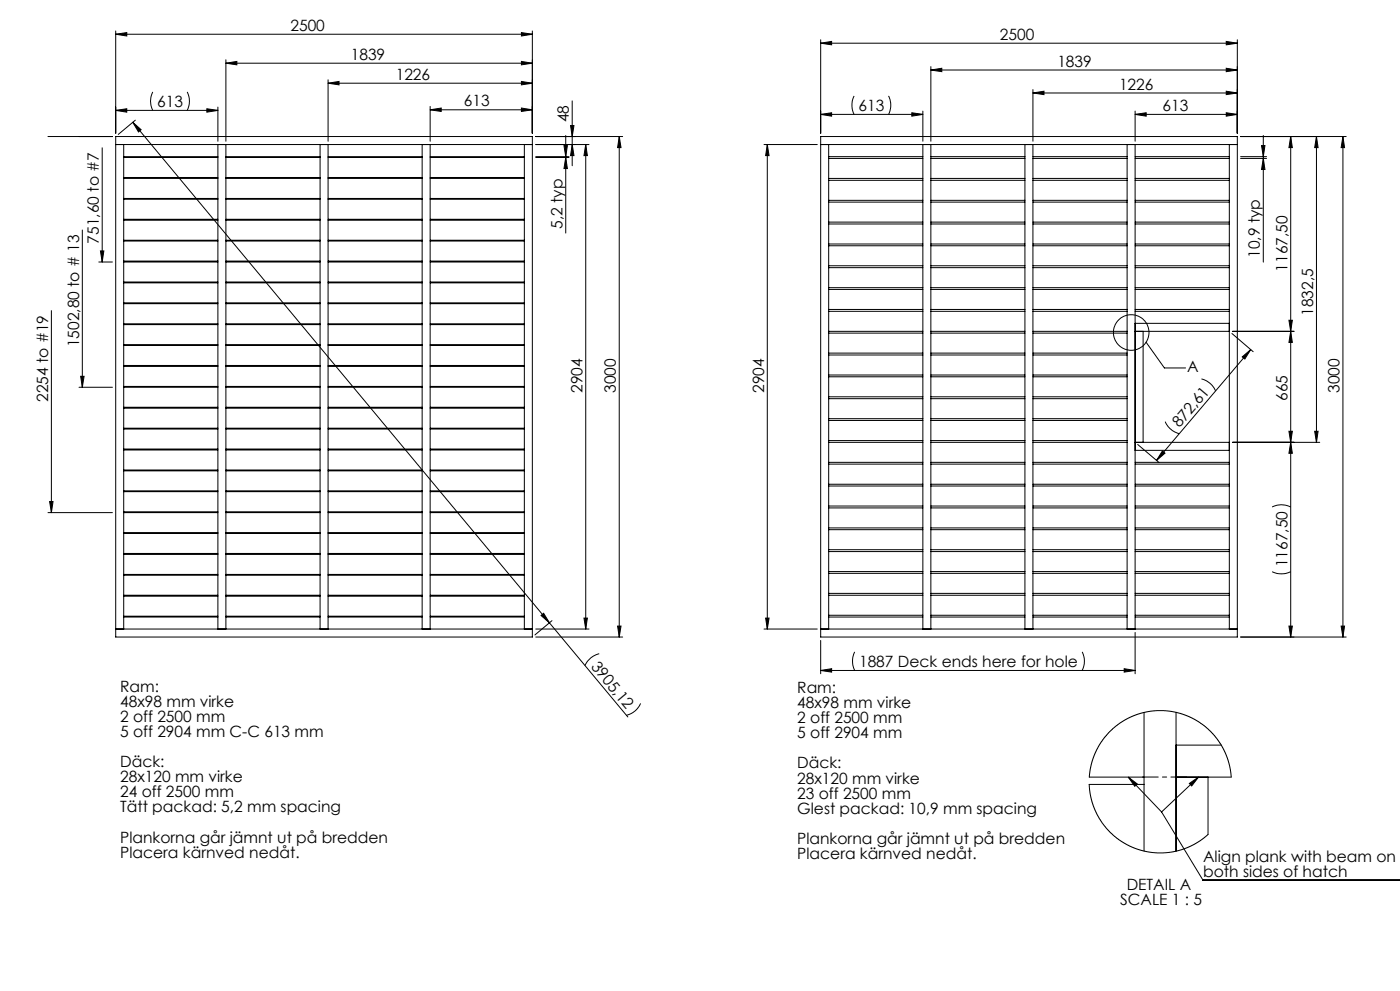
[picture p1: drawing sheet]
<svg xmlns="http://www.w3.org/2000/svg" width="420mm" height="297mm" viewBox="0 0 420 297" stroke-linecap="round" stroke-linejoin="round" font-family="sans-serif">
<g fill="none" stroke="#000" stroke-width=".3">
<path d="M34.7 10.3l3.3-.5v1zM34.7 9.3v30.6M34.7 10.3h125M67.8 18.9l3.2-.5v1zM67.8 17.9v24.4M67.8 18.9h91.9M156.4 9.8l3.3 .5-3.3 .5zM156.4 18.4l3.3 .5-3.3 .5zM159.7 9.3v30.6M246.2 12.9l3.3-.5v1zM246.2 11.9v28M246.2 12.9h125"/>
<path d="M279.3 20v22.3M367.9 12.4l3.3 .5-3.3 .5zM371.2 11.9v28M34.7 33.1l3.3-.5v1zM34.7 33.1h30.7M39.8 36.7l2.5 2.2-.7 .6zM39.8 36.7l148.5 178.2M40.6 36l-5.1 4.3M45.8 27.5a6.1 6.1 0 0 0 0 5.6M56.2 27.5a6.1 6.1 0 0 1 0 5.6M62.1 32.6l3.3 .5-3.3 .5zM65.4 32.1v10.2"/>
<path d="M98.4 24.9l3.3-.5v1zM98.4 23.9v18.4M98.4 24.9h61.3M129 32.9l3.4-.5v1zM129 31.9v10.4M129 32.9h30.7M156.4 32.4l3.3 .5-3.3 .5zM156.4 24.4l3.3 .5-3.3 .5zM171.2 37.6h1l-.5 3.3zM171.7 30.2v19.5M246.2 34.3l3.3-.5v1zM246.2 34.3h30.7"/>
<path d="M256.2 28.7a6.4 6.4 0 0 0 0 5.6M266.6 28.7a6.1 6.1 0 0 1 0 5.6M273.5 33.8l3.4 .5-3.4 .5zM276.9 33.3v9M279.3 21l3.2-.5v1zM279.3 21h91.9M309.9 27.9l3.3-.6v1.1zM309.9 26.8v15.5M309.9 27.9h61.3M340.5 34.3l3.4-.5v1zM340.5 33.3v9M340.5 34.3h30.7"/>
<path d="M367.9 33.8l3.3 .5-3.3 .5zM367.9 27.3l3.3 .6-3.3 .5zM367.9 20.5l3.3 .5-3.3 .5zM14.4 40.9h19.3M30.7 44.3v34.2M34.7 40.9h125v150h-125zM34.7 43.3h125M37.1 47h28.3M37.1 47.2h28.3M37.1 53.2h28.3M37.1 59.5h28.3M37.1 53.5h28.3"/>
<path d="M37.1 59.7h28.3M37.1 43.3v145.2M65.4 43.3v145.2M67.8 43.3v145.2M67.8 47h28.2M67.8 47.2h28.2M67.8 53.2h28.2M67.8 59.5h28.2M67.8 53.5h28.2M67.8 59.7h28.2M96 43.3v145.2M98.4 43.3v145.2"/>
<path d="M98.4 47h28.2M98.4 47.2h28.2M98.4 53.2h28.2M98.4 59.5h28.2M98.4 53.5h28.2M98.4 59.7h28.2M126.6 43.3v145.2M129 43.3v145.2M129 47h28.3M129 47.2h28.3M129 53.2h28.3M129 59.5h28.3"/>
<path d="M129 53.5h28.3M129 59.7h28.3M157.3 43.3v145.2M160.7 43.3h16M160.7 40.9h26.1M160.7 47h10M160.7 47.2h10M169.2 43.6h1l-.5 3.4zM169.7 47.2l.5 3.3h-1zM169.7 40.6v29.2M171.7 43.3l.5 3.3h-1zM175.7 43.3v145.2"/>
<path d="M175.7 43.3l.5 3.3h-1zM185.8 40.9l.5 3.3h-1zM185.8 40.9v150M229.2 43.3h16M230.2 43.3v145.2M230.2 43.3l.5 3.3h-1zM246.2 40.9h125v150h-125zM246.2 43.3h125M248.6 47h28.3M248.6 47.5h28.3M248.6 53.5h28.3M248.6 54h28.3"/>
<path d="M248.6 43.3v145.2M276.9 43.3v145.2M279.3 43.3v145.2M279.3 47h28.2M279.3 47.5h28.2M279.3 53.5h28.2M279.3 54h28.2M307.5 43.3v145.2M309.9 43.3v145.2M309.9 47h28.2M309.9 47.5h28.2M309.9 53.5h28.2"/>
<path d="M309.9 54h28.2M338.1 43.3v145.2M340.5 43.3v145.2M340.5 47h28.3M340.5 47.5h28.3M340.5 53.5h28.3M340.5 54h28.3M368.8 43.3v145.2M372.2 40.9h31.7M372.2 47h7.8M372.2 47.5h7.8M378.5 43.6h1l-.5 3.4z"/>
<path d="M379 47.5l.5 3.3h-1zM379 40.6v38M387.2 40.9l.5 3.3h-1zM387.2 40.9v150M394.9 40.9l.5 3.3h-1zM394.9 40.9v91.7M402.9 40.9l.5 3.3h-1.1zM402.9 40.9v150M24.7 68.9v47.2M29.6 78.5h4.1M30.1 75.2h1.1l-.5 3.3zM37.1 78.5h28.3"/>
<path d="M37.1 65.7h28.3M37.1 72h28.3M37.1 66h28.3M37.1 78.2h28.3M37.1 72.2h28.3M67.8 78.5h28.2M67.8 65.7h28.2M67.8 72h28.2M67.8 66h28.2M67.8 78.2h28.2M67.8 72.2h28.2M98.4 78.5h28.2"/>
<path d="M98.4 65.7h28.2M98.4 72h28.2M98.4 66h28.2M98.4 78.2h28.2M98.4 72.2h28.2M129 78.5h28.3M129 65.7h28.3M129 72h28.3M129 66h28.3M129 78.2h28.3M129 72.2h28.3M248.6 60h28.3"/>
<path d="M248.6 66.6h28.3M248.6 60.6h28.3M248.6 73.1h28.3M248.6 67.1h28.3M248.6 79.7h28.3M248.6 73.7h28.3M279.3 60h28.2M279.3 66.6h28.2M279.3 60.6h28.2M279.3 73.1h28.2M279.3 67.1h28.2M279.3 79.7h28.2"/>
<path d="M279.3 73.7h28.2M309.9 60h28.2M309.9 66.6h28.2M309.9 60.6h28.2M309.9 73.1h28.2M309.9 67.1h28.2M309.9 79.7h28.2M309.9 73.7h28.2M340.5 60h28.3M340.5 66.6h28.3M340.5 60.6h28.3M340.5 73.1h28.3"/>
<path d="M340.5 67.1h28.3M340.5 79.7h28.3M340.5 73.7h28.3M15.4 93.1v60.5M37.1 84.5h28.3M37.1 90.8h28.3M37.1 84.8h28.3M37.1 97h28.3M37.1 91h28.3M37.1 97.3h28.3M67.8 84.5h28.2M67.8 90.8h28.2"/>
<path d="M67.8 84.8h28.2M67.8 97h28.2M67.8 91h28.2M67.8 97.3h28.2M98.4 84.5h28.2M98.4 90.8h28.2M98.4 84.8h28.2M98.4 97h28.2M98.4 91h28.2M98.4 97.3h28.2M129 84.5h28.3M129 90.8h28.3"/>
<path d="M129 84.8h28.3M129 97h28.3M129 91h28.3M129 97.3h28.3M248.6 99.3h28.3M248.6 99.8h28.3M248.6 86.2h28.3M248.6 80.2h28.3M248.6 92.7h28.3M248.6 86.7h28.3M248.6 93.3h28.3M279.3 99.3h28.2"/>
<path d="M279.3 99.8h28.2M279.3 86.2h28.2M279.3 80.2h28.2M279.3 92.7h28.2M279.3 86.7h28.2M279.3 93.3h28.2M309.9 99.3h28.2M309.9 99.8h28.2M309.9 86.2h28.2M309.9 80.2h28.2M309.9 92.7h28.2M309.9 86.7h28.2"/>
<path d="M309.9 93.3h28.2M340.5 99.3h28.3M340.5 96.9h28.3M340.5 86.2h28.3M340.5 80.2h28.3M340.5 92.7h28.3M340.5 86.7h28.3M340.5 93.3h28.3M342.9 99.3v33.3M369.6 99.9l6.4 5.5M369.8 99.3h18.4M386.7 96h1l-.5 3.3z"/>
<path d="M387.2 99.3l.5 3.3h-1zM23.7 116.1h10M24.2 112.8h1l-.5 3.3zM37.1 116.1h28.3M37.1 103.3h28.3M37.1 109.5h28.3M37.1 103.5h28.3M37.1 115.8h28.3M37.1 109.8h28.3M67.8 116.1h28.2M67.8 103.3h28.2M67.8 109.5h28.2"/>
<path d="M67.8 103.5h28.2M67.8 115.8h28.2M67.8 109.8h28.2M98.4 116.1h28.2M98.4 103.3h28.2M98.4 109.5h28.2M98.4 103.5h28.2M98.4 115.8h28.2M98.4 109.8h28.2M129 116.1h28.3M129 103.3h28.3M129 109.5h28.3"/>
<path d="M129 103.5h28.3M129 115.8h28.3M129 109.8h28.3M248.6 105.8h28.3M248.6 112.4h28.3M248.6 106.4h28.3M248.6 112.9h28.3M248.6 118.9h28.3M248.6 119.5h28.3M279.3 105.8h28.2M279.3 112.4h28.2M279.3 106.4h28.2"/>
<path d="M279.3 112.9h28.2M279.3 118.9h28.2M279.3 119.5h28.2M309.9 105.8h28.2M309.9 112.4h28.2M309.9 106.4h28.2M309.9 112.9h28.2M309.9 118.9h28.2M309.9 119.5h28.2M343.8 102.5l5.5 7.8h6.4M360.4 113.6a6.3 6.3 0 0 1 4.3 3.6M372.7 107l2.5-2.2-1.7 2.8z"/>
<path d="M375.2 104.8l-28.2 33.2M37.1 122.1h28.3M37.1 128.3h28.3M37.1 122.3h28.3M37.1 134.6h28.3M37.1 128.6h28.3M37.1 134.9h28.3M67.8 122.1h28.2M67.8 128.3h28.2M67.8 122.3h28.2M67.8 134.6h28.2M67.8 128.6h28.2"/>
<path d="M67.8 134.9h28.2M98.4 122.1h28.2M98.4 128.3h28.2M98.4 122.3h28.2M98.4 134.6h28.2M98.4 128.6h28.2M98.4 134.9h28.2M129 122.1h28.3M129 128.3h28.3M129 122.3h28.3M129 134.6h28.3M129 128.6h28.3"/>
<path d="M129 134.9h28.3M248.6 132.6h28.3M248.6 125.5h28.3M248.6 132h28.3M248.6 126h28.3M248.6 138.6h28.3M248.6 139.1h28.3M279.3 132.6h28.2M279.3 125.5h28.2M279.3 132h28.2M279.3 126h28.2M279.3 138.6h28.2"/>
<path d="M279.3 139.1h28.2M309.9 132.6h28.2M309.9 125.5h28.2M309.9 132h28.2M309.9 126h28.2M309.9 138.6h28.2M309.9 139.1h28.2M340.5 132.6h28.3M340.5 135h28.3M340.5 138.6h28.3M340.5 139.1h28.3M341.3 133.2l6.4 5.4"/>
<path d="M348.7 135.1l.8 .7-2.5 2.2zM349.6 126.4a6.3 6.3 0 0 0 4.2 3.6M369.8 132.6h26.1M386.7 129.3h1l-.5 3.3zM387.2 132.6l.5 3.3h-1zM394.4 129.3h1l-.5 3.3zM14.4 153.6h19.3M14.9 150.3h1l-.5 3.3zM37.1 153.6h28.3M37.1 140.9h28.3M37.1 147.1h28.3M37.1 141.1h28.3"/>
<path d="M37.1 153.4h28.3M37.1 147.4h28.3M37.1 159.6h28.3M37.1 159.9h28.3M67.8 153.6h28.2M67.8 140.9h28.2M67.8 147.1h28.2M67.8 141.1h28.2M67.8 153.4h28.2M67.8 147.4h28.2M67.8 159.6h28.2M67.8 159.9h28.2"/>
<path d="M98.4 153.6h28.2M98.4 140.9h28.2M98.4 147.1h28.2M98.4 141.1h28.2M98.4 153.4h28.2M98.4 147.4h28.2M98.4 159.6h28.2M98.4 159.9h28.2M129 153.6h28.3M129 140.9h28.3M129 147.1h28.3M129 141.1h28.3"/>
<path d="M129 153.4h28.3M129 147.4h28.3M129 159.6h28.3M129 159.9h28.3M248.6 145.1h28.3M248.6 151.7h28.3M248.6 145.7h28.3M248.6 158.2h28.3M248.6 152.2h28.3M248.6 158.7h28.3M279.3 145.1h28.2M279.3 151.7h28.2"/>
<path d="M279.3 145.7h28.2M279.3 158.2h28.2M279.3 152.2h28.2M279.3 158.7h28.2M309.9 145.1h28.2M309.9 151.7h28.2M309.9 145.7h28.2M309.9 158.2h28.2M309.9 152.2h28.2M309.9 158.7h28.2M340.5 145.1h28.3M340.5 151.7h28.3"/>
<path d="M340.5 145.7h28.3M340.5 158.2h28.3M340.5 152.2h28.3M340.5 158.7h28.3M381.6 151.9a6.1 6.1 0 0 1 5.6 0M37.1 165.9h28.3M37.1 172.2h28.3M37.1 166.2h28.3M37.1 178.4h28.3M37.1 172.4h28.3M37.1 178.7h28.3M67.8 165.9h28.2"/>
<path d="M67.8 172.2h28.2M67.8 166.2h28.2M67.8 178.4h28.2M67.8 172.4h28.2M67.8 178.7h28.2M98.4 165.9h28.2M98.4 172.2h28.2M98.4 166.2h28.2M98.4 178.4h28.2M98.4 172.4h28.2M98.4 178.7h28.2M129 165.9h28.3"/>
<path d="M129 172.2h28.3M129 166.2h28.3M129 178.4h28.3M129 172.4h28.3M129 178.7h28.3M248.6 178.4h28.3M248.6 164.7h28.3M248.6 171.3h28.3M248.6 165.3h28.3M248.6 177.8h28.3M248.6 171.8h28.3M279.3 178.4h28.2"/>
<path d="M279.3 164.7h28.2M279.3 171.3h28.2M279.3 165.3h28.2M279.3 177.8h28.2M279.3 171.8h28.2M309.9 178.4h28.2M309.9 164.7h28.2M309.9 171.3h28.2M309.9 165.3h28.2M309.9 177.8h28.2M309.9 171.8h28.2M340.5 178.4h28.3"/>
<path d="M340.5 164.7h28.3M340.5 171.3h28.3M340.5 165.3h28.3M340.5 177.8h28.3M340.5 171.8h28.3M381.6 171.3a6.4 6.4 0 0 0 5.6 0M34.7 188.5h125M37.1 184.7h28.3M37.1 184.9h28.3M67.8 184.7h28.2M67.8 184.9h28.2M98.4 184.7h28.2"/>
<path d="M98.4 184.9h28.2M129 184.7h28.3M129 184.9h28.3M160.7 188.5h16M160.7 190.9h26.1M162.3 184.5l.8-.7 1.7 2.9zM165.6 186l-5.1 4.3M175.2 185.2h1l-.5 3.3zM179.8 195.9a6.1 6.1 0 0 0-4.3 3.6M185.3 187.6h1l-.5 3.3zM229.2 188.5h16M229.7 185.2h1l-.5 3.3z"/>
<path d="M246.2 188.5h125M246.2 191.9v10M248.6 184.9h28.3M248.6 184.4h28.3M256.4 195.4a6.4 6.4 0 0 0 0 5.5M279.3 184.9h28.2M279.3 184.4h28.2M309.9 184.9h28.2M309.9 184.4h28.2M324.7 195.4a6.1 6.1 0 0 1 0 5.5M340.5 184.9h28.3M340.5 184.4h28.3"/>
<path d="M340.5 189.5v12.4M372.2 190.9h31.7M386.7 187.6h1l-.5 3.3zM402.3 187.6h1.1l-.5 3.3zM192.2 210.8a6.2 6.2 0 0 1-4.3 3.6M246.2 200.9l3.3-.5v1zM246.2 200.9h94.3M337.3 200.4l3.2 .5-3.2 .5zM343.2 213.5v41.6M352.8 213.5v41.6M338.5 232.9l2.7 2-.8 .8zM338.5 232.9l10 10.4"/>
<path d="M343.2 232.9l-16.4-.1 .7-4.3 1.4-3.6 2-3.3 2.7-3 2.6-2.1 3.4-1.8 3.5-1.2 3.9-.5 4.3 .2 3.8 .9 3.6 1.7 3.3 2.3 2.6 2.7 2.3 3.3 1.6 3.9 .9 4.5v.4h-16.6M352.8 223.3h13.6M356.8 234.8l2.8-1.9-2.1 2.6zM359.6 232.9l-11.1 10.4M362.4 232.9v17.2l-2.1 1.7-3.1 1.8-3.6 1.3-2.9 .6-3.6 .1-3.7-.5-3.3-1-3.1-1.6-3.1-2.2-2.4-2.6-1.8-2.5-1.7-3.6-.9-3.4-.4-3.1h16.5M348.5 243.3l12.4 20.5h59.1"/>
<circle cx="339.4" cy="99.7" r="5.3"/>
</g>
<path d="M342.7 232.9h13.3" fill="none" stroke="#000" stroke-width=".3" stroke-dasharray="15.2 1.3 1.3 1.3" stroke-dashoffset="10.5"/>
<g fill="#000">
<path d="M34.7 10.3l3.3-.5v1zM156.4 9.8l3.3 .5-3.3 .5zM34.7 33.1l3.3-.5v1zM62.1 32.6l3.3 .5-3.3 .5zM246.2 12.9l3.3-.5v1zM367.9 12.4l3.3 .5-3.3 .5zM246.2 34.3l3.3-.5v1zM273.5 33.8l3.4 .5-3.4 .5zM246.2 200.9l3.3-.5v1zM337.3 200.4l3.2 .5-3.2 .5z"/>
<path d="M39.8 36.7l2.5 2.2-.7 .6zM162.3 184.5l.8-.7 1.7 2.9z"/>
<path d="M156.4 32.4l3.3 .5-3.3 .5zM129 32.9l3.4-.5v1zM156.4 24.4l3.3 .5-3.3 .5zM98.4 24.9l3.3-.5v1zM156.4 18.4l3.3 .5-3.3 .5zM67.8 18.9l3.2-.5v1zM367.9 33.8l3.3 .5-3.3 .5zM340.5 34.3l3.4-.5v1zM367.9 27.3l3.3 .6-3.3 .5zM309.9 27.9l3.3-.6v1.1zM367.9 20.5l3.3 .5-3.3 .5zM279.3 21l3.2-.5v1z"/>
<path d="M185.8 40.9l.5 3.3h-1zM185.3 187.6h1l-.5 3.3zM171.2 37.6h1l-.5 3.3zM171.7 43.3l.5 3.3h-1zM169.2 43.6h1l-.5 3.4zM169.7 47.2l.5 3.3h-1zM30.1 75.2h1.1l-.5 3.3zM24.2 112.8h1l-.5 3.3zM14.9 150.3h1l-.5 3.3zM387.2 99.3l.5 3.3h-1zM386.7 129.3h1l-.5 3.3zM394.9 40.9l.5 3.3h-1zM394.4 129.3h1l-.5 3.3zM378.5 43.6h1l-.5 3.4zM379 47.5l.5 3.3h-1zM387.2 132.6l.5 3.3h-1zM386.7 187.6h1l-.5 3.3zM387.2 40.9l.5 3.3h-1zM386.7 96h1l-.5 3.3z"/>
<path d="M372.7 107l2.5-2.2-1.7 2.8zM348.7 135.1l.8 .7-2.5 2.2z"/>
<path d="M175.2 185.2h1l-.5 3.3zM175.7 43.3l.5 3.3h-1zM402.3 187.6h1.1l-.5 3.3zM402.9 40.9l.5 3.3h-1.1zM229.7 185.2h1l-.5 3.3zM230.2 43.3l.5 3.3h-1z"/>
<path d="M338.5 232.9l2.7 2-.8 .8zM356.8 234.8l2.8-1.9-2.1 2.6z"/>
</g>
<g font-size="4.7">
<text x="87.1" y="9.2">2500</text>
<text x="300" y="11.9">2500</text>
<text x="105.2" y="17.9">1839</text>
<text x="118.7" y="23.9">1226</text>
<text x="317.2" y="19.9">1839</text>
<text x="335.7" y="26.8">1226</text>
<text x="47.1" y="32.1">613</text>
<text x="139.1" y="31.9">613</text>
<text x="257.5" y="33.3">613</text>
<text x="348.8" y="33.3">613</text>
<text x="170.7" y="36.7" transform="rotate(-90 170.7 36.7)">48</text>
<text x="168.7" y="68.6" transform="rotate(-90 168.7 68.6)">5,2 typ</text>
<text x="29.7" y="73" transform="rotate(-90 29.7 73)">751,60 to #7</text>
<text x="378" y="77.3" transform="rotate(-90 378 77.3)">10,9 typ</text>
<text x="386.2" y="81.4" transform="rotate(-90 386.2 81.4)">1167,50</text>
<text x="393.9" y="94.7" transform="rotate(-90 393.9 94.7)">1832,5</text>
<text x="23.7" y="104.1" transform="rotate(-90 23.7 104.1)">1502,80 to # 13</text>
<text x="356.2" y="111.5">A</text>
<text x="174.7" y="117.8" transform="rotate(-90 174.7 117.8)">2904</text>
<text x="184.8" y="117.8" transform="rotate(-90 184.8 117.8)">3000</text>
<text x="229.2" y="117.8" transform="rotate(-90 229.2 117.8)">2904</text>
<text x="401.9" y="117.8" transform="rotate(-90 401.9 117.8)">3000</text>
<text x="14.4" y="120.5" transform="rotate(-90 14.4 120.5)">2254 to #19</text>
<text x="386.2" y="120.1" transform="rotate(-90 386.2 120.1)">665</text>
<text x="353.9" y="128.3" transform="rotate(-50 353.9 128.3)">872,61</text>
<text x="386.2" y="170" transform="rotate(-90 386.2 170)">1167,50</text>
<text x="177.1" y="199.8" transform="rotate(50 177.1 199.8)">3905,12</text>
<text x="257.7" y="199.9">1887 Deck ends here for hole</text>
<text x="36.1" y="207.3">Ram:</text>
<text x="239.2" y="207.7">Ram:</text>
<text x="36.1" y="211.8">48x98 mm virke</text>
<text x="239.2" y="212.2">48x98 mm virke</text>
<text x="36.1" y="216.3">2 off 2500 mm</text>
<text x="36.1" y="220.9">5 off 2904 mm C-C 613 mm</text>
<text x="239.2" y="216.7">2 off 2500 mm</text>
<text x="239.2" y="221.3">5 off 2904 mm</text>
<text x="36.1" y="229.9">Däck:</text>
<text x="239.2" y="230.3">Däck:</text>
<text x="36.1" y="234.4">28x120 mm virke</text>
<text x="36.1" y="239">24 off 2500 mm</text>
<text x="239.2" y="234.8">28x120 mm virke</text>
<text x="239.2" y="239.4">23 off 2500 mm</text>
<text x="36.1" y="243.5">Tätt packad: 5,2 mm spacing</text>
<text x="239.2" y="243.9">Glest packad: 10,9 mm spacing</text>
<text x="36.1" y="252.5">Plankorna går jämnt ut på bredden</text>
<text x="36.1" y="257.1">Placera kärnved nedåt.</text>
<text x="239.2" y="252.9">Plankorna går jämnt ut på bredden</text>
<text x="239.2" y="257.5">Placera kärnved nedåt.</text>
<text x="360.9" y="258.3">Align plank with beam on</text>
<text x="360.9" y="262.8">both sides of hatch</text>
<text x="338" y="266.7">DETAIL A</text>
<text x="336.1" y="271.2">SCALE 1 : 5</text>
</g>
</svg>
